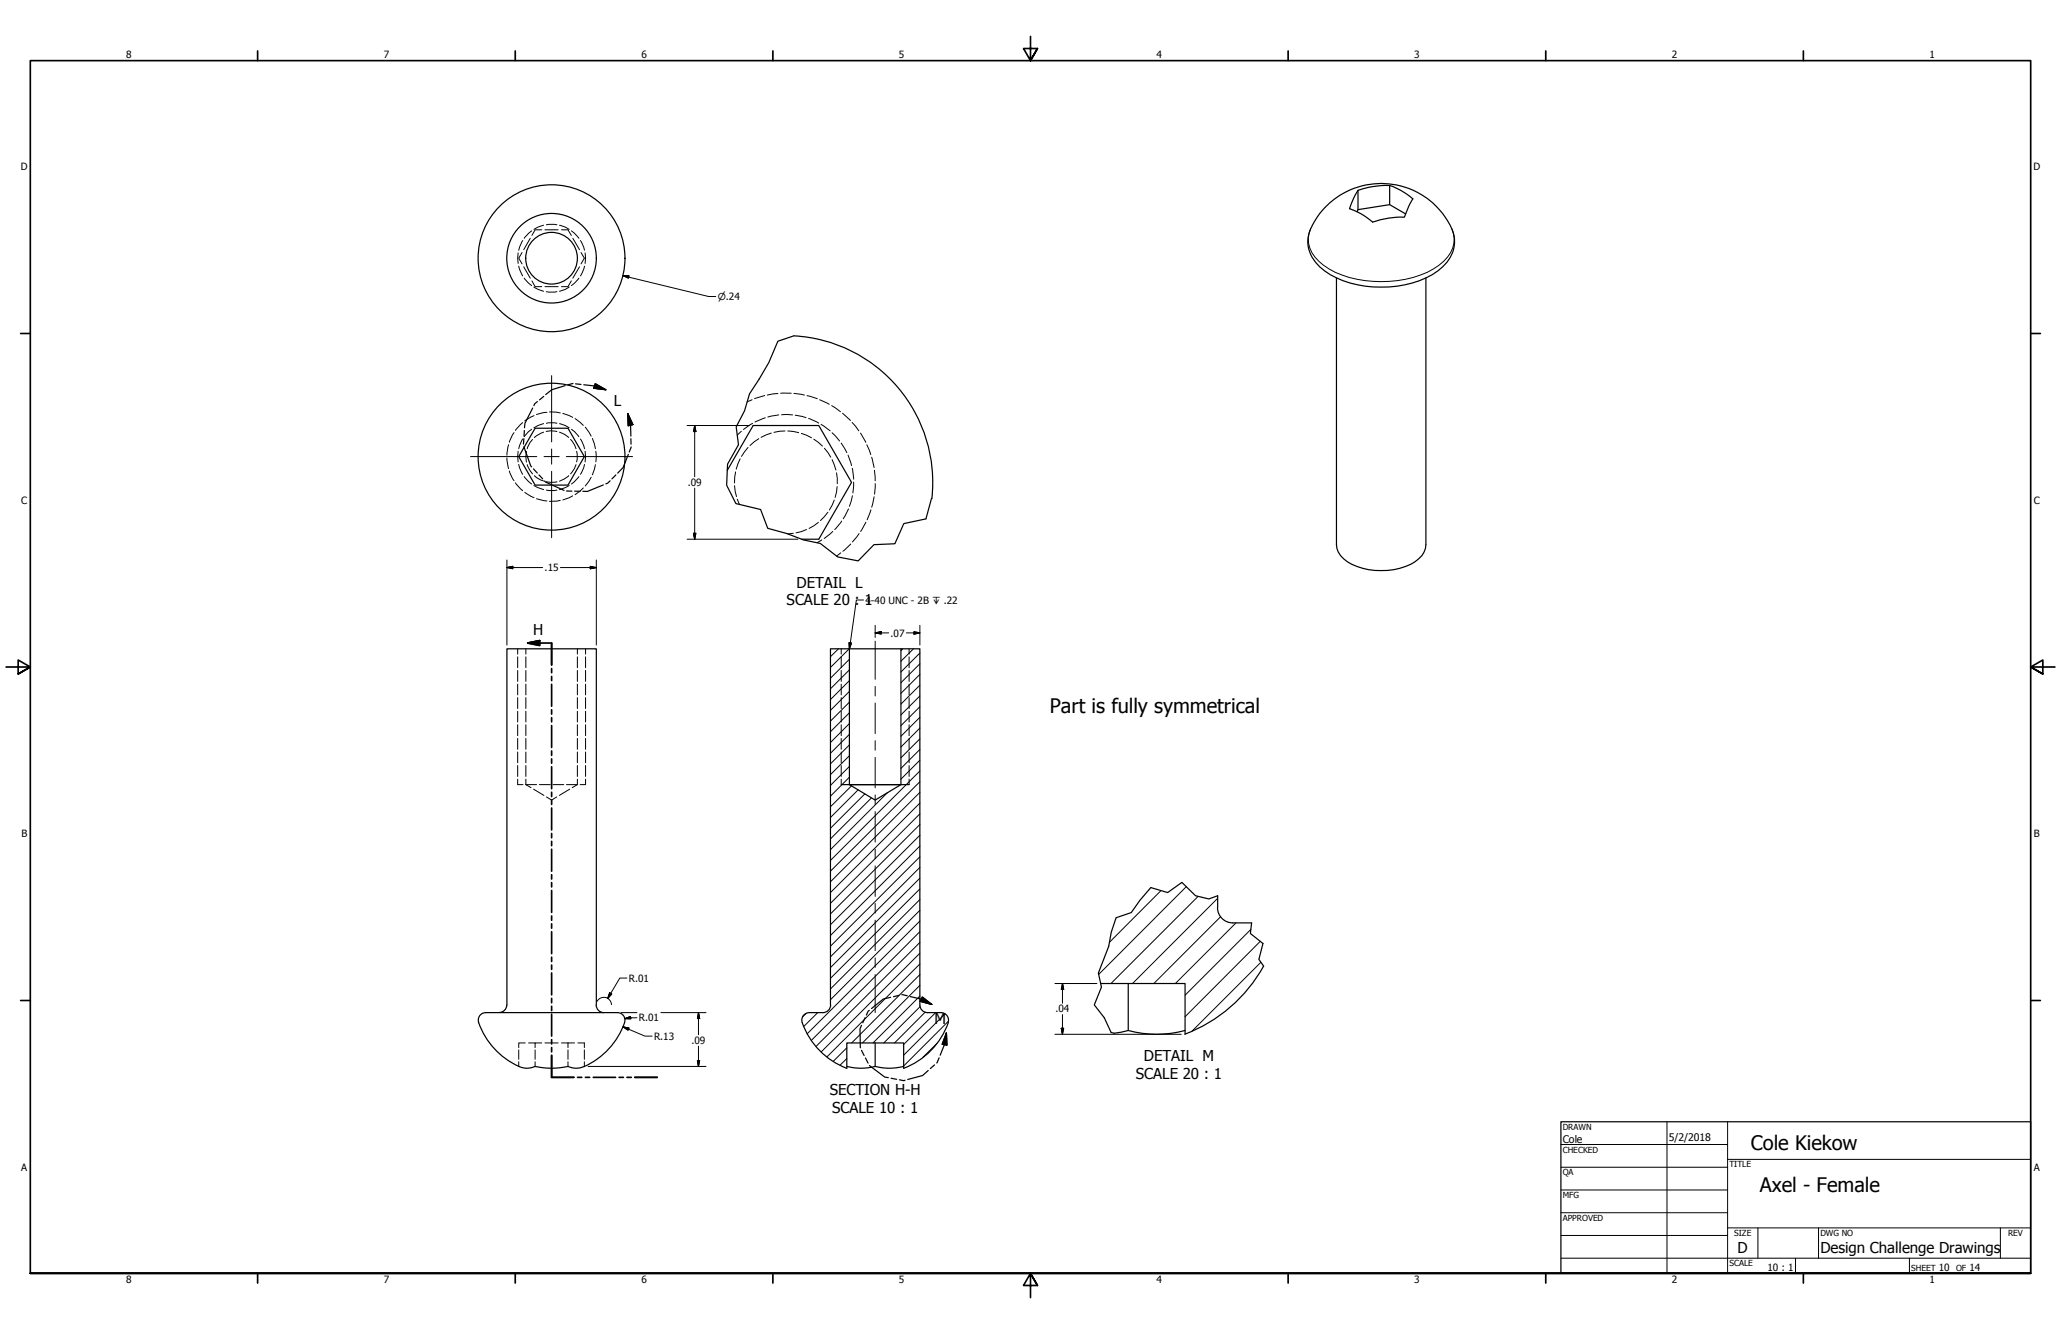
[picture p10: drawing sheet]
<svg xmlns="http://www.w3.org/2000/svg" width="864mm" height="559mm" viewBox="0 0 864 559" stroke-linecap="round" stroke-linejoin="round" font-family="sans-serif">
<!-- layer: Hatch (ANSI) -->
<g fill="none" stroke="#000" stroke-width=".42">
<path d="M351.3 271.8l-3.3 3.3M355.9 271.8l-7.9 7.8M355.9 276.2l-7.9 7.9M378.3 271.8l-.8 .7M382.8 271.8l-5.3 5.2M385.4 278.1l-7.9 7.9M385.4 273.6l-7.9 7.9M355.9 298.6l-7.9 7.9M355.9 294.1l-7.9 8M355.9 289.6l-7.9 8M355.9 285.1l-7.9 8M355.9 280.6l-7.9 7.9"/>
<path d="M385.4 296l-7.9 8M385.4 291.5l-7.9 8M385.4 287l-7.9 8M385.4 282.5l-7.9 7.9M355.9 316.5l-7.9 8M355.9 312l-7.9 8M355.9 307.6l-7.9 7.9M355.9 303.1l-7.9 7.9M385.4 318.5l-7.9 7.9M385.4 313.9l-7.9 8M385.4 309.5l-7.9 7.9M385.4 305l-7.9 7.9"/>
<path d="M385.4 300.5l-7.9 7.9M355.9 325.6l-7.9 7.9M355.9 321.1l-7.9 7.9M356.8 329.2l-8.8 8.7M359.6 330.8l-11.6 11.7M362.4 332.5l-14.4 14.5M365.2 334.2l-17.2 17.2M371.9 332l-23.9 23.9M385.4 336.4l-37.4 37.5M385.4 331.9l-37.4 37.5M385.4 327.5l-37.4 37.4M385.4 323l-37.4 37.4"/>
<path d="M385.4 358.9l-37.4 37.5M385.4 354.4l-37.4 37.5M385.4 349.9l-37.4 37.4M385.4 345.4l-37.4 37.4M385.4 340.9l-37.4 37.5M385.4 376.8l-37.4 37.5M385.4 372.4l-37.4 37.4M385.4 367.9l-37.4 37.4M385.4 363.3l-37.4 37.5M486.5 373.1l-21.6 21.6M497.1 371.4l-36.7 36.8M502 375.5l-36.5 36.5"/>
<path d="M510.2 376.3l-35.7 35.7M385.4 399.3l-41.3 41.3M385.4 394.8l-43.5 43.5M385.4 390.3l-45.4 45.5M385.4 385.8l-47.1 47.2M385.4 381.3l-37.4 37.5M511.5 384l-28 28M517.9 386.6l-25.4 25.4M524.1 389.3l-27.5 27.6M528.1 394.3l-31.5 31.6M385.4 417.3l-19.6 19.6M385.4 412.8l-24 24.1"/>
<path d="M385.4 408.2l-28.5 28.7M385.4 403.8l-38.9 38.9M528.3 403.1l-28.9 29M337.8 424.5l-1.5 1.5M342.6 424.2l-5.8 5.8M354.8 438.9l-5.7 5.7M385.6 421.6l-15.3 15.3M387.7 424l-12.9 12.9M392 424.2l-13.3 13.3M392.6 437.1l-5.9 5.8M396 424.7l-17.3 17.3M397.4 427.7l-18.7 18.8"/>
<path d="M354.8 443.4l-2.8 2.8"/>
</g>
<!-- layer: Hidden (ANSI) -->
<g fill="none" stroke="#000" stroke-width=".42">
<path d="M222.2 99.8l-2.7 4.8M227 96.3h-2.8l-1.3 2.3M228.3 96.3h5.6M235.3 96.3h2.7l1.4 2.3M240 99.8l2.8 4.8M218.8 105.8l-1.4 2.3 1.4 2.5M219.5 111.8l2.7 4.7M222.9 117.7l1.3 2.4h2.8M239.4 117.7l-1.4 2.4h-2.7M242.8 111.8l-2.8 4.7M243.5 105.8l1.4 2.3-1.4 2.5M228.3 120.1h5.6"/>
<path d="M219 177l-3 3.3M223.8 174.1l-3.9 2.2M229.2 172.7l-4.4 1M230.3 172.6l4.5 .4M235.8 173.2l4.2 1.6M241 175.3l3.4 2.9M245.2 178.9l2.5 3.8M315.2 167.4l-2.1 .9M320.4 165.7l-4.2 1.3M325.9 164.8l-4.4 .7M327.1 164.7h4.4M332.7 164.8l4.4 .7"/>
<path d="M338.1 165.7l4.4 1.3M343.5 167.4l4 2M348.5 169.9l3.7 2.6M353.1 173.1l3.3 3M357.1 177l2.8 3.5M212.4 191.8l.7 4.5M213.1 186.3l-.7 4.4M213.4 197.3l2 4.1M215.4 181.2l-2 4M220.6 189l-.3 2.3 .3 2.2M220.9 194.6l1.2 2.5 1 1.4M223.1 184.1l-1 1.3-1.2 2.6"/>
<path d="M223.9 199.3l1 .8 2.9 1.4M227.8 181l-3.9 2.3M228.9 180.7l1.7-.2 2.8 .3M234.4 181l2.1 .9 1.8 1.4M238.3 199.3l-1.8 1.3-2.1 .9M239.1 184.1l1.6 2.2 .7 1.7M241.4 194.6l-.7 1.6-1.6 2.3M241.6 189l.3 1.2-.3 3.3M247.7 199.9l-2.5 3.7M248.2 183.6l1.3 4.4M249.5 194.6l-1.3 4.3M249.7 189v4.5"/>
<path d="M308.2 197.7l-.4 4.6M310.1 192.2l-1.6 4.3M313.4 187.5l-2.7 3.7M317.9 183.8l-3.6 2.8M323.2 181.4l-4.3 1.8M328.9 180.5l-4.6 .6M330.1 180.5l4.5 .7M335.8 181.5l4.2 1.9M341 184l3.6 2.9M345.4 187.8l2.7 3.7M348.7 192.5l1.6 4.4M350.5 198.1l.3 4.5"/>
<path d="M360.6 181.4l2.2 3.9M363.2 186.3l1.7 4.1M365.3 191.5l1 4.3M366.4 197l.3 4.4M216 202.2l3 3.3M219.9 206.2l3.9 2.3M224.8 208.9l4.4 1M228.9 201.8l1.7 .3 2.8-.3M234.8 209.6l-4.5 .4M240 207.7l-4.2 1.7M244.4 204.4l-3.4 2.8M307.8 203.5l.8 4.5"/>
<path d="M308.9 209.1l.9 2.2M342.9 218.8l-3.9 2.6M346.9 214.6l-3.1 3.5M349.6 209.5l-2.1 4.1M350.8 203.8l-.9 4.5M362.8 218.8l-2.2 3.8M364.9 213.6l-1.6 4.1M366.3 208.1l-1 4.4M366.7 202.6l-.2 4.4M332.4 223.4l-2.3 .2M337.9 221.8l-4.3 1.4M352.3 231.6l-1.8 1.4"/>
<path d="M356.5 227.9l-3.3 3M360 223.5l-2.8 3.5M220.3 271.8v2.2M220.3 275.1v4.6M241.9 271.8v2.2M241.9 275.1v4.6M220.3 280.9v4.5M220.3 286.6v4.5M220.3 292.2v4.6M220.3 297.9v4.6M241.9 280.9v4.5M241.9 286.6v4.5"/>
<path d="M241.9 292.2v4.6M241.9 297.9v4.6M220.3 303.6v4.6M220.3 309.3v4.6M220.3 315v4.5M241.9 303.6v4.6M241.9 309.3v4.6M241.9 315v4.5M216.9 328.7h2.2M220.3 328.7h4.6M220.3 328.7l2.2 1.2M220.3 320.7v4.5"/>
<path d="M220.3 326.4v2.3M223.6 330.6l4.3 2.6M226 328.7h4.6M229 333.8l2.1 1.4 2.2-1.4M231.7 328.7h4.5M237.4 328.7h4.5M238.7 330.6l-4.3 2.6M241.9 328.7l-2.1 1.2M241.9 320.7v4.5M241.9 326.4v2.3M243.1 328.7h2.3M217.4 439.8v3.9"/>
<path d="M220.1 436.9h-2.7v1.9M221.5 436.9h2.7M224.2 439.8v3.9M227 436.9h-2.8v1.9M228.3 436.9h5.6M235.3 436.9h5.4M238 436.9v1.9M238 439.8v3.9M242.1 436.9h2.8v1.9M244.9 439.8v3.9M217.4 444.8v1.9M224.2 444.8v1.9"/>
<path d="M238 444.8v1.9M244.9 444.8v1.9"/>
</g>
<!-- layer: Visible (ANSI) -->
<g fill="none" stroke="#000" stroke-width=".51">
<path d="M569 79.8v8l-.4 .9M582.3 77.7a27.9 27.9 0 0 1 9.7 5.6l-1.8 3.3-1.7 4.4a36.5 36.5 0 0 0-13.3 2 27.9 27.9 0 0 0-9.7-5.6l1.7-4.5 1.8-3.1M582.3 77.7a36.5 36.5 0 0 0-13.3 2.1M582.3 77.7v8l-13.3 2.1M555.1 87a32.4 32.4 0 0 1 54.1 11.2 14.4 14.4 0 0 1-6.7 15.3 44.9 44.9 0 0 1-39.7 4.1 22.1 22.1 0 0 1-13.6-11 13.7 13.7 0 0 1 1.8-14.1l2-3zM582.3 85.7l6.7 3.9M560 116.5v111.7a10 10 0 0 0 6.5 8.2 29.6 29.6 0 0 0 26.4-1.1 9 9 0 0 0 4.6-7.1v-111.7M332.7 140.7a61.5 61.5 0 0 1 57.8 68.1M224.2 179.4h13.8l6.9 11.9-6.9 11.9h-13.8l-6.8-11.9zM304.7 197l10.9-18.8h27.5l13.7 23.9-13.7 23.8h-7.2M355.9 271.8h21.6M352.5 328.7h28.4"/>
<path d="M510.2 375.2v5M510.2 380.2a6.4 6.4 0 0 0 6.3 6.4h7.9M461.2 412h35.4v21.3M472.8 412v19.7M529.4 404.7a63.5 63.5 0 0 1-32.9 28.5M212.3 421a3.1 3.1 0 0 1-3.1 3.1M212.4 421v-149.2h37.5v149.2a3.1 3.1 0 0 0 3.1 3.2M261.7 428.4a3.1 3.1 0 0 0-3-4.2h-55.2a3.2 3.2 0 0 0-2.9 4.2 31.1 31.1 0 0 0 18.5 18.9l2.5 .1 2.6-.7a31.5 31.5 0 0 0 13.8 0 8.1 8.1 0 0 0 6.9 0M261.7 428.4a31.8 31.8 0 0 1-16.8 18.3M339.1 424.2a3.1 3.1 0 0 0-2.9 4.2 31.7 31.7 0 0 0 18.6 19.1v-10.6h23.9v10.6a31.6 31.6 0 0 0 18.6-19.1M339.2 424.2h5.6a3.1 3.1 0 0 0 3.2-3.2v-149.2h7.9v56.9l10.8 6.5 10.8-6.5v-56.9h7.9v149.2a3.2 3.2 0 0 0 3.3 3.2h5.6a3.1 3.1 0 0 1 3 4.2M366.7 436.9v9.8"/>
<path d="M472.8 431.7a45.4 45.4 0 0 0 23.8 0M472.8 431.7l-5.9 1.1M354.8 446.7a23.5 23.5 0 0 0 11.9 0M366.7 446.7a23.8 23.8 0 0 0 12 0"/>
<circle cx="231.1" cy="108.2" r="30.8"/>
<circle cx="231.1" cy="108.2" r="18.8"/>
<circle cx="231.1" cy="108.2" r="10.8"/>
<circle cx="231.1" cy="191.3" r="30.8"/>
</g>
<!-- layer: Hidden Narrow (ANSI) -->
<g fill="none" stroke="#000" stroke-width=".42">
<path d="M222.8 96.7l-3.2 3.1M227.8 94.4l-2.4 .7-1.7 1M228.9 94.2h4.5M234.4 94.4l2.5 .7 1.6 1M239.5 96.7l3.1 3.1M217.1 105.9v4.5M217.4 111.5l1.6 4.1M219 100.8l-1.6 4M219.6 116.5l3.2 3.1M242.6 116.5l-3.1 3.1M243.2 100.8l1.7 4M244.9 111.5l-1.7 4.1"/>
<path d="M245.2 105.9v4.5M223.7 120.3l1.7 .9 2.4 .8M228.9 122.2h4.5M238.5 120.3l-1.6 .9-2.5 .8M222.8 179.8l-1.3 1-1.9 2.1M227.8 177.5l-2.4 .7-1.7 1M228.9 177.3h4.5M234.4 177.5l2.5 .7 1.6 1M239.5 179.8l1.2 1 1.9 2.1M315.3 177.4l-3.8 2.5M320.7 175l-4.3 1.8M326.3 173.8l-4.5 .9"/>
<path d="M327.5 173.7l4.6 .1M333.2 173.9l4.6 1M338.8 175.3l4.2 1.9M344 177.8l3.9 2.7M217.1 189v4.5M217.4 194.6l1.6 4.1M219 183.9l-1.6 4.1M219.6 199.6l3.2 3.2M242.6 199.6l-3.1 3.2M243.2 183.9l1.7 4.1M244.9 194.6l-.3 1.3-1.4 2.8M245.2 189v4.5"/>
<path d="M310.6 180.7l-1.7 1.5M348.7 181.3l3.1 3.4M352.5 185.6l2.3 4M355.3 190.6l1.5 4.4M357.1 196.2l.6 4.5M223.7 203.4l4.1 1.7M228.9 205.3h4.5M238.5 203.4l-4.1 1.7M352.7 218.2l-2.9 3.6M355.5 213.2l-2.2 4.1M357.2 207.6l-1.3 4.5M357.7 201.9l-.3 4.6"/>
<path d="M344.4 226.2l-2 1.1M348.9 222.6l-3.5 3M216.9 271.8v2.2M216.9 275.1v4.6M245.4 271.8v2.2M245.4 275.1v4.6M352.5 271.8v2.2M352.5 275.1v4.6M380.9 271.8v2.2M380.9 275.1v4.6M216.9 280.9v4.5M216.9 286.6v4.5"/>
<path d="M216.9 292.2v4.6M216.9 297.9v4.6M245.4 280.9v4.5M245.4 286.6v4.5M245.4 292.2v4.6M245.4 297.9v4.6M352.5 280.9v4.5M352.5 286.6v4.5M352.5 292.2v4.6M352.5 297.9v4.6M380.9 280.9v4.5M380.9 286.6v4.5"/>
<path d="M380.9 292.2v4.6M380.9 297.9v4.6M216.9 303.6v4.6M216.9 309.3v4.6M216.9 315v4.5M245.4 303.6v4.6M245.4 309.3v4.6M245.4 315v4.5M352.5 303.6v4.6M352.5 309.3v4.6M352.5 315v4.5M380.9 303.6v4.6"/>
<path d="M380.9 309.3v4.6M380.9 315v4.5M216.9 320.7v4.5M216.9 326.4v2.3M245.4 320.7v4.5M245.4 326.4v2.3M352.5 320.7v4.5M352.5 326.4v2.3M380.9 320.7v4.5M380.9 326.4v2.3"/>
</g>
<!-- layer: Visible Narrow (ANSI) -->
<path d="M549.1 95.9a11.4 11.4 0 0 0 3.5 13.6 38.3 38.3 0 0 0 26.1 8.5 41.1 41.1 0 0 0 24.2-6.9 12.9 12.9 0 0 0 6.1-13.2l-.6-2" fill="none" stroke="#000" stroke-width=".42"/>
<!-- layer: Break Line (ANSI) -->
<path d="M332.7 140.7l-6.8 2.2-3.8 9-8 13.1-2.1 7.1-3.5 6.7 .9 7.5-4.5 8.1-.4 8.9 3.9 7.6 10.3 2.5 3 7.9 7.9 2.2 6.9 2.6 7.2 1.5 7.3 5.7 8.6 1.6 6.6-6.7 8.8-.4 3.7-8.5 9.3-1.9 2.5-8.6M510.2 375.2l-3.7 1.4-5.5-1.4-5.8-5.6-5.9 4.3-7.1-2.1-4.6 5.3-3.6 5.2-6.3 2.1-2.1 6.1-1 5.9-4.4 11.2 1.3 5.9-3 7.4 4.2 5.4 2.9 6.2 1.3 .3M524.4 386.6l-.5 4.4 5.3 4.2-1.7 6.7 2 2.8" fill="none" stroke="#000" stroke-width=".51"/>
<!-- layer: Section Line (ANSI) -->
<g fill="none" stroke="#000" stroke-width=".7">
<path d="M221.1 269.4l5-1v2zM221.1 269.4h10v9.2M231.1 280v1.8M231.1 283.3v1.8M231.1 286.6v9.2M231.1 297.3v1.8M231.1 300.6v1.8M231.1 303.9v9.2M231.1 314.6v1.8M231.1 317.9v1.8M231.1 321.2v9.2M231.1 331.9v1.8"/>
<path d="M231.1 335.2v1.8M231.1 338.5v9.2M231.1 349.1v1.9M231.1 352.4v1.9M231.1 355.7v9.2M231.1 366.4v1.8M231.1 369.7v1.8M231.1 373v9.2M231.1 383.7v1.8M231.1 387v1.8M231.1 390.3v9.2M231.1 400.9v1.9"/>
<path d="M231.1 404.2v1.9M231.1 407.5v9.3M231.1 418.2v1.9M231.1 421.5v1.9M231.1 424.8v9.2M231.1 435.5v1.8M231.1 438.8v1.8M231.1 442.1v9.2h9.4M242 451.3h1.8M245.3 451.3h1.8M248.6 451.3h9.3M259.4 451.3h1.8"/>
<path d="M262.7 451.3h1.8M266 451.3h9.4"/>
</g>
<path d="M221.1 269.4l5-1zM221.1 269.4l5-1v2z" fill="#000" stroke="#000" stroke-width=".7"/>
<!-- layer: Detail Boundary (ANSI) -->
<g fill="none" stroke="#000" stroke-width=".51">
<path d="M223.2 170.9l-3.2 6.4-.2 1.9M225.2 168.2l-1.1 .9-.4 .8M227.8 166.1l-1.7 1.4M236.8 161.5l-5.6 1.8-2.5 2M240.1 160.7l-2.2 .5M241.2 160.8l2.3 .2M244.6 161.2l4.5 .5 4.8 1.6M249.4 160.7l4.5 2.6-5.1-.7zM263 173.2l2.2 4.7-2 .5zM263 173.2l1.2 4.9 .2 4.6M219.5 187.1l3.3 8.5M219.5 183.8l-.2 2.3"/>
<path d="M219.7 180.3l-.1 2.3M223.5 196.4l1.6 1.7M225.9 198.9l1.5 1.7M258.1 198.9l-1.7 1.7M263.3 190.4l-2.2 5.4-2.3 2.4M264.4 183.8v2.3M264.5 187.2l-.8 2.2M228.2 201.5l8.1 3.9M237.4 205.7h2.2M240.8 205.7l2.3 .1M252.8 203.1l-6.7 2.8-1.9-.1M255.7 201.4l-1.8 1.3"/>
<path d="M373.2 417.8l-3.1 .7-4.9 4M376.7 416.9l-2.3 .6M377.9 416.7l2.3 .4M381.4 417.4l4.6 1.1 4.5 2.3M386.5 417.6l4 3.2-4.9-1.4zM361 429.5l-.6 1.4 .1 8M361 440l1.1 2.2M362.5 426.3l-1 2.1M364.2 423.2l-.4 .3-.8 1.7M396.6 432.7l.1 5.1-1.9-.3zM396.6 432.7l-.9 4.9-1.7 4.4M362.6 443.2l1.1 2.1"/>
<path d="M364.3 446.3l6.4 4.9 1.5 .2M373.4 451.7l2.3 .4M376.9 452.3l1.8 .4 .5-.2M388.9 448.4l-2.3 2.1-6.2 1.7M391.6 446.1l-1.8 1.5M393.5 443.1l-1 2.2"/>
</g>
<path d="M248.8 162.6l5.1 .7zM249.4 160.7l4.5 2.6-5.1-.7zM263 173.2l2.2 4.7zM263 173.2l2.2 4.7-2 .5zM385.6 419.4l4.9 1.4zM386.5 417.6l4 3.2-4.9-1.4zM396.6 432.7l.1 5.1zM396.6 432.7l.1 5.1-1.9-.3z" fill="#000" stroke="#000" stroke-width=".51"/>
<!-- layer: Border (ANSI) -->
<g fill="none" stroke="#000" stroke-width=".7">
<path d="M431.8 15.2v10.2l-2.9-5.1h5.8l-2.9 5.1 2.9-5.1M107.9 21.3v4.1M215.9 21.3v4.1M323.8 21.3v4.1M539.8 21.3v4.1M647.7 21.3v4.1M755.6 21.3v4.1M8.6 139.7h4.1M850.9 139.7h4.1M2.5 279.4h10.2l-5.1-2.9v5.8l5.1-2.9-5.1 2.9M861.1 279.4h-10.2l5.1-2.9v5.8l-5.1-2.9 5.1 2.9M8.6 419.1h4.1"/>
<path d="M850.9 419.1h4.1M12.7 533.4v-508h838.2v508h-838.2h838.2M107.9 533.4v4.1M215.9 533.4v4.1M323.8 533.4v4.1M434.7 538.5l-2.9-5.1 2.9 5.1h-5.8l2.9-5.1v10.2M539.8 533.4v4.1M647.7 533.4v4.1M755.6 533.4v4.1"/>
</g>
<!-- layer: Title (ANSI) -->
<g fill="none" stroke="#000" stroke-width=".42">
<path d="M654 479.4h69.9M698.5 469.9v63.5M723.9 469.9v63.5M654 488.9h69.9M654 498.5h69.9M723.9 485.6h127M654 508h69.9M654 517.5h69.9M723.9 514.3h127M736.6 514.3v12.7M762 514.3v12.7M838.2 514.3v12.7"/>
<path d="M654 527h196.9M752.3 527v6.4M800.1 527v6.4"/>
</g>
<path d="M654 469.9h196.9v63.5h-196.9z" fill="none" stroke="#000" stroke-width=".51"/>
<!-- layer: Dimension (ANSI) -->
<g fill="none" stroke="#000" stroke-width=".42">
<path d="M261 115.4l2.5 .2-.2 .9zM261 115.4l35.9 8.8h3M287.9 178.2h26.1M291.1 178.2l.5 2.6h-1zM291.1 178.2v21.5M291.1 204.5v21.4M212.4 237.7l2.5-.5v1.1zM212.4 237.7h15M212.4 234.6v35.6M234.8 237.7h15.1M247.3 237.2l2.6 .5-2.6 .6zM249.9 234.6v35.6"/>
<path d="M287.9 225.9h46.4M290.6 223.4h1l-.5 2.5zM366.7 265.1l2.6-.5v1zM366.7 265.1h5.7M366.7 261.9v5.1M379.8 265.1h5.6M383 264.6l2.4 .5-2.4 .5zM385.4 261.9v8.3M250.2 419.4a3.2 3.2 0 0 1 3.6-1.5 3.2 3.2 0 0 1 2.4 3M255.5 415.9l.8 .5-1.7 1.9zM262.7 409.7h-3l-5.1 8.6M442 412h17.6"/>
<path d="M445.2 412l.5 2.5h-1zM445.2 412v8.2M260.3 424.2h6.6M261 430.1l2.5 .6-.4 .8zM261 430.1l9.3 3.9h2.9M261.8 426.7l2.4-.9 .2 1zM266.9 426.3h-3h.4l-2.5 .4M276.9 424.2h18.9M292.7 424.2l.5 2.5h-1zM292.7 424.2v9.3M292.7 438.2v8.5M442 433.3h53"/>
<path d="M444.7 430.7h1l-.5 2.6zM445.2 425v8.3M246.4 446.7h49.4M292.2 444.2h1l-.5 2.5z"/>
</g>
<g fill="#000" stroke="#000" stroke-width=".42">
<path d="M261 115.4l2.5 .2zM261 115.4l2.5 .2-.2 .9zM291.1 178.2l.5 2.6zM291.1 178.2l.5 2.6h-1zM212.4 237.7l2.5-.5zM212.4 237.7l2.5-.5v1.1zM247.3 238.3l2.6-.6zM247.3 237.2l2.6 .5-2.6 .6zM290.6 223.4l.5 2.5zM290.6 223.4h1l-.5 2.5zM366.7 265.1l2.6-.5zM366.7 265.1l2.6-.5v1z"/>
<path d="M383 265.6l2.4-.5zM383 264.6l2.4 .5-2.4 .5zM255.5 415.9l-.9 2.4zM255.5 415.9l.8 .5-1.7 1.9zM445.2 412l.5 2.5zM445.2 412l.5 2.5h-1zM261 430.1l2.5 .6zM261 430.1l2.5 .6-.4 .8zM261.8 426.7l2.4-.9zM261.8 426.7l2.4-.9 .2 1zM292.7 424.2l.5 2.5zM292.7 424.2l.5 2.5h-1z"/>
<path d="M444.7 430.7l.5 2.6zM444.7 430.7h1l-.5 2.6zM292.2 444.2l.5 2.5zM292.2 444.2h1l-.5 2.5z"/>
</g>
<!-- layer: Center Mark (ANSI) -->
<path d="M231.1 157.4v27.7M197.2 191.3h27.7M228 191.3h6.3M231.1 188.1v6.3M231.1 197.4v27.8M237.3 191.3h27.7" fill="none" stroke="#000" stroke-width=".42"/>
<!-- layer: Centerline (ANSI) -->
<g fill="none" stroke="#000" stroke-width=".42">
<path d="M366.7 268.6v15.9M366.7 287.5v4M366.7 294.5v12.8M366.7 310.3v4M366.7 317.2v12.8M366.7 333v4M366.7 340v12.7M366.7 355.7v4M366.7 362.7v12.8M366.7 378.5v4M366.7 385.4v12.8M366.7 401.3v3.9"/>
<path d="M366.7 408.2v16"/>
</g>
<!-- layer: Symbol (ANSI) -->
<path d="M361.8 251.3h-3l-2.9 20.5M355.8 269.2l1 .2-.9 2.4z" fill="none" stroke="#000" stroke-width=".42"/>
<path d="M355.8 269.2l.1 2.6zM355.8 269.2l1 .2-.9 2.4z" fill="#000" stroke="#000" stroke-width=".42"/>
<g font-size="8.4">
<text x="439.9" y="298.8">Part is fully symmetrical</text>
<text x="733.6" y="481.6">Cole Kiekow</text>
<text x="737.4" y="499.4">Axel - Female</text>
</g>
<g font-size="6.3">
<text x="257.2" y="170.2">L</text>
<text x="333.8" y="246.1">DETAIL L</text>
<text x="329.6" y="253.6">SCALE 20 : 1</text>
<text x="223.4" y="265.9">H</text>
<text x="391.6" y="428.8">M</text>
<text x="479.3" y="444.4">DETAIL M</text>
<text x="475.9" y="451.9">SCALE 20 : 1</text>
<text x="347.7" y="458.7">SECTION H-H</text>
<text x="348.7" y="466.2">SCALE 10 : 1</text>
<text x="728.1" y="524.9">D</text>
<text x="762.8" y="525">Design Challenge Drawings</text>
</g>
<g font-size="4.4">
<text x="654.8" y="478.6">Cole</text>
<text x="699.3" y="478">5/2/2018</text>
</g>
<g font-size="4.2">
<text x="52.8" y="24.4">8</text>
<text x="160.8" y="24.4">7</text>
<text x="268.7" y="24.4">6</text>
<text x="376.7" y="24.4">5</text>
<text x="484.6" y="24.4">4</text>
<text x="592.6" y="24.4">3</text>
<text x="700.5" y="24.4">2</text>
<text x="808.5" y="24.4">1</text>
<text x="8.8" y="71.4">D</text>
<text x="852" y="71.4">D</text>
<text x="288.2" y="203.6">.09</text>
<text x="8.9" y="211.1">C</text>
<text x="852.2" y="211.1">C</text>
<text x="228.2" y="239.3">.15</text>
<text x="362.6" y="252.9">4-40 UNC - 2B ↧ .22</text>
<text x="373.2" y="266.6">.07</text>
<text x="9" y="350.8">B</text>
<text x="852.2" y="350.8">B</text>
<text x="263.5" y="411.2">R.01</text>
<text x="442.3" y="424.1">.04</text>
<text x="267.7" y="427.9">R.01</text>
<text x="274.1" y="435.5">R.13</text>
<text x="289.8" y="437.3">.09</text>
<text x="8.9" y="490.5">A</text>
<text x="852.2" y="490.5">A</text>
<text x="740.6" y="532.6">10 : 1</text>
<text x="812.4" y="532.6">10</text>
<text x="825.2" y="532.6">14</text>
<text x="52.8" y="537.5">8</text>
<text x="160.8" y="537.5">7</text>
<text x="268.7" y="537.5">6</text>
<text x="376.7" y="537.5">5</text>
<text x="484.6" y="537.5">4</text>
<text x="592.6" y="537.5">3</text>
<text x="700.5" y="537.5">2</text>
<text x="808.5" y="537.5">1</text>
</g>
<text font-size="4" x="300.7" y="125.7">⌀.24</text>
<g font-size="3.5">
<text x="654.8" y="473.2">DRAWN</text>
<text x="654.8" y="482.8">CHECKED</text>
<text x="724.7" y="488.9">TITLE</text>
<text x="654.8" y="492.3">QA</text>
<text x="654.8" y="501.8">MFG</text>
<text x="654.8" y="511.4">APPROVED</text>
<text x="726.7" y="517.7">SIZE</text>
<text x="762.8" y="517.7">DWG NO</text>
<text x="841.4" y="517.7">REV</text>
<text x="724.7" y="530.4">SCALE</text>
<text x="800.9" y="532.6">SHEET</text>
<text x="819.7" y="532.6">OF</text>
</g>
</svg>
